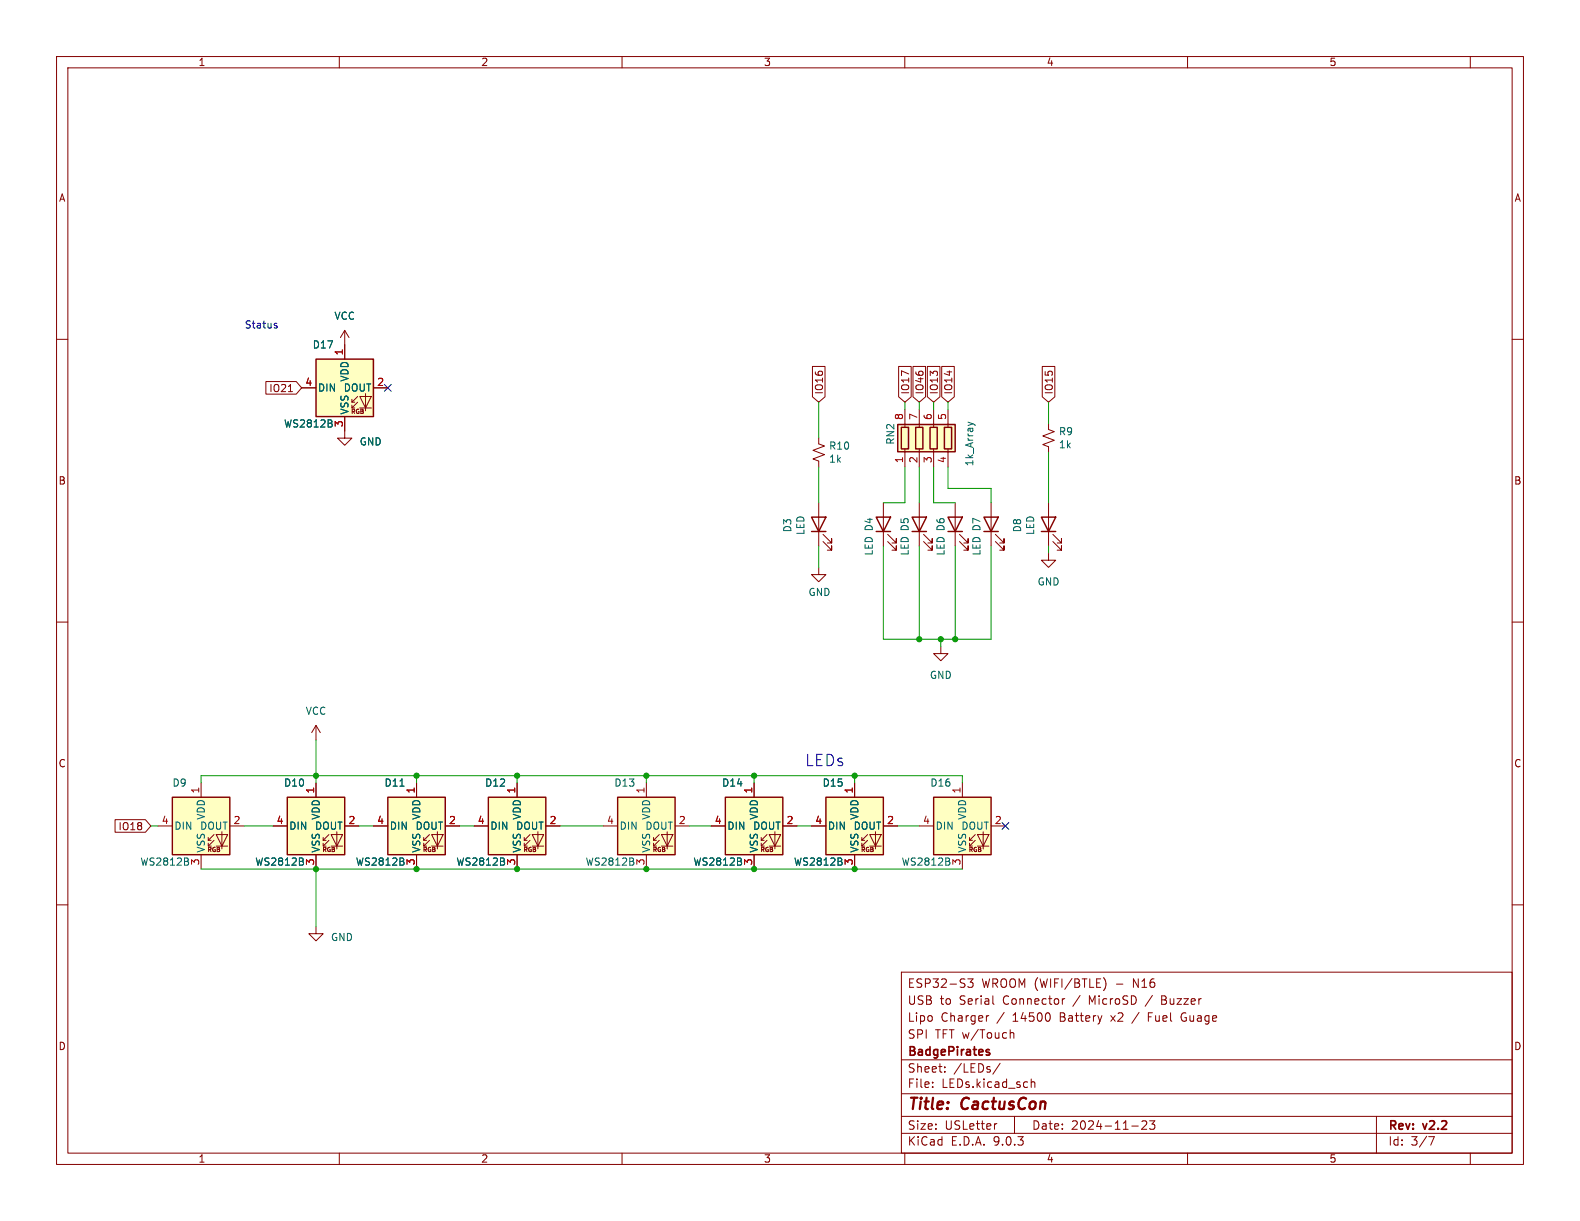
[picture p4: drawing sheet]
<svg xmlns="http://www.w3.org/2000/svg" width="279mm" height="216mm" viewBox="0 0 279 216" stroke-linecap="round" stroke-linejoin="round" font-family="sans-serif">
<g fill="none" stroke="#840000" stroke-width=".18">
<path d="M10 10h259.4v195.9h-259.4zM12 12h255.4v191.9h-255.4zM60 10v2M110 10v2M160 10v2M210 10v2M260 10v2M10 60h2M267.4 60h2M10 110h2M166.4 114.3v1.3h1.2l-1.2 1.2-1.3-1.2h1.3M267.4 110h2"/>
<path d="M55.9 128.3l-.8 1.2M55.9 128.3l.7 1.2M55.9 128.3v2.5M10 160h2M159.4 171.9h108v32h-108zM171.1 173.1h1l-.5 .6 .4 .1v.6l-.2 .2h-.4l-.3-.2M174.9 179.6l-.3 .1M175.6 177.5l.2 .1M185.6 179.4v.9M188.3 176.6l-.3 .1-.1 .2M195.1 172.9a1.72 1.72 0 0 1 0 2.3M203.1 179.8h.5"/>
<path d="M203.8 179.1h-.7v1.5M205.4 176.8h.5M205.9 176.1h-.5v1.5h.6M209.1 179.2l-.2 .5v.5l.2 .3M267.4 160h2M159.4 197.4h108M159.4 193.4h108M159.4 187.4h108M164.9 192.1v.2M164.9 191.4v.1M167.1 189.4v.2M167.1 188.7v.1"/>
<path d="M176.3 198.7l-.3 .1M176.9 188l-1.3 1.9M178.6 182.7l.3-.1 .3 .1 .1 .9M179.4 197.4v3M182.4 190.8v1.5M182.4 191.4l.2-.1 .3 .1 .1 .9M200.1 199.1h1.2M201.9 198.3l.6-.1 .2 .1 .1 .3-.9 1.1h.9M203.3 198.2h.9l-.5 .6 .4 .1v.6l-.2 .2h-.4l-.2-.2M243.4 197.4v6.5M60 203.9v2M110 203.9v2"/>
<path d="M159.4 200.4h108M160 203.9v2M210 203.9v2M252.6 201h1l-.6 1.5M260 203.9v2"/>
</g>
<path d="M174.4 185.9l.6 .4-.2 .3-.4-.1M175 185.6h-.4l-.2 .2" fill="none" stroke="#840000" stroke-width=".3"/>
<path d="M165.1 141h10.2v10.1h-10.2z" fill="#ffffc2"/>
<path d="M61 76.2v1.3h1.2l-1.2 1.2-1.3-1.2h1.3M170.2 138.4v2.6M162.6 146.1h2.5M170.2 151.1v2.6M171.4 148.6h.6M171.4 149.6h.6M172.5 147.6l-1.1 1v-.5M172.5 148.6l-1.1 1v-.5M172.8 147.6h2.1l-1 2zM172.8 149.6h2.1M173.9 147.1v3M175.3 146.1h2.5" fill="none" stroke="#840000" stroke-width=".18"/>
<path d="M165.1 141h10.2v10.1h-10.2z" fill="none" stroke="#840000" stroke-width=".25"/>
<path d="M167.9 152.4l.1 .2-.1 .3M167.9 151.8v.4" fill="none" stroke="#006464" stroke-width=".18"/>
<path d="M55.9 63.5h10.1v10.2h-10.1z" fill="#ffffc2"/>
<g fill="none" stroke="#840000" stroke-width=".18">
<path d="M61 58.4v5.1M61 58.4l-.8 1.3M61 58.4l.7 1.3M53.3 68.6h2.6M61 73.7v2.5M62.2 71.1h.5M62.2 72.1h.5M63.2 70.1l-1 1v-.5M63.2 71.1l-1 1v-.5M63.6 70.1h2.1l-1.1 2zM63.6 72.1h2.1M64.6 69.6v3"/>
<path d="M66 68.6h2.6"/>
</g>
<path d="M55.9 63.5h10.1v10.2h-10.1z" fill="none" stroke="#840000" stroke-width=".25"/>
<path d="M58.6 74.9l.2 .2-.2 .3M58.6 74.4v.3" fill="none" stroke="#006464" stroke-width=".18"/>
<path d="M146 141h10.2v10.1h-10.2z" fill="#ffffc2"/>
<path d="M151.1 138.4v2.6M143.5 146.1h2.5M151.1 151.1v2.6M152.4 148.6h.5M152.4 149.6h.5M153.4 147.6l-1 1v-.5M153.4 148.6l-1 1v-.5M153.8 147.6h2l-1 2zM153.8 149.6h2M154.8 147.1v3M156.2 146.1h2.5" fill="none" stroke="#840000" stroke-width=".18"/>
<path d="M146 141h10.2v10.1h-10.2z" fill="none" stroke="#840000" stroke-width=".25"/>
<path d="M148.8 152.4l.1 .2-.1 .3M148.8 151.8v.4" fill="none" stroke="#006464" stroke-width=".18"/>
<path d="M50.8 141h10.2v10.1h-10.2z" fill="#ffffc2"/>
<g fill="none" stroke="#840000" stroke-width=".18">
<path d="M144.8 77.5v1l1 .4-2 .7 2 .8-2 .8 1 .3v1.1M175.3 88.9v7.6M176 95.8l1.5 1.5v-.8v.8h-.7M176 94.5l1.5 1.5v-.7v.7h-.7M55.9 138.4v2.6M48.3 146.1h2.5M55.9 151.1v2.6M57.1 148.6h.6M57.1 149.6h.6M58.2 147.6l-1.1 1v-.5M58.2 148.6l-1.1 1v-.5M58.5 147.6h2.1l-1 2z"/>
<path d="M58.5 149.6h2.1M59.6 147.1v3M61 146.1h2.5"/>
</g>
<path d="M174 91.4h2.5l-1.2 2.6zM174 94h2.5M50.8 141h10.2v10.1h-10.2z" fill="none" stroke="#840000" stroke-width=".25"/>
<path d="M53.6 152.4l.1 .2-.1 .3M53.6 151.8v.4" fill="none" stroke="#006464" stroke-width=".18"/>
<path d="M86.4 141h10.1v10.1h-10.1z" fill="#ffffc2"/>
<path d="M185.4 97.8v1.3h1.3l-1.3 1.2-1.3-1.2h1.3M91.4 138.4v2.6M83.8 146.1h2.6M91.4 151.1v2.6M92.7 148.6h.5M92.7 149.6h.5M93.7 147.6l-1 1v-.5M93.7 148.6l-1 1v-.5M94.1 147.6h2l-1 2zM94.1 149.6h2M95.1 147.1v3M96.5 146.1h2.6" fill="none" stroke="#840000" stroke-width=".18"/>
<path d="M86.4 141h10.1v10.1h-10.1z" fill="none" stroke="#840000" stroke-width=".25"/>
<path d="M89.1 152.4l.1 .2-.1 .3M89.1 151.8v.4" fill="none" stroke="#006464" stroke-width=".18"/>
<path d="M30.5 141h10.1v10.1h-10.1z" fill="#ffffc2"/>
<g fill="none" stroke="#840000" stroke-width=".18">
<path d="M168.9 88.9v7.6M169.7 95.8l1.5 1.5v-.8v.8h-.8M169.7 94.5l1.5 1.5v-.7v.7h-.8M35.6 138.4v2.6M27.9 146.1h2.6M35.6 151.1v2.6M36.8 148.6h.5M36.8 149.6h.5M37.8 147.6l-1 1v-.5M37.8 148.6l-1 1v-.5M38.2 147.6h2.1l-1.1 2zM38.2 149.6h2.1"/>
<path d="M39.2 147.1v3M40.6 146.1h2.6"/>
</g>
<path d="M167.6 91.4h2.6l-1.3 2.6zM167.6 94h2.6M30.5 141h10.1v10.1h-10.1z" fill="none" stroke="#840000" stroke-width=".25"/>
<path d="M33.2 152.4l.2 .2-.2 .3M33.2 151.8v.4" fill="none" stroke="#006464" stroke-width=".18"/>
<path d="M68.6 141h10.1v10.1h-10.1z" fill="#ffffc2"/>
<path d="M185.4 74.9v1l1 .4-2 .8 2 .8-2 .7 1 .4v1M73.7 138.4v2.6M66 146.1h2.6M73.7 151.1v2.6M74.9 148.6h.5M74.9 149.6h.5M75.9 147.6l-1 1v-.5M75.9 148.6l-1 1v-.5M76.3 147.6h2.1l-1.1 2zM76.3 149.6h2.1M77.3 147.1v3M78.7 146.1h2.6" fill="none" stroke="#840000" stroke-width=".18"/>
<path d="M68.6 141h10.1v10.1h-10.1z" fill="none" stroke="#840000" stroke-width=".25"/>
<path d="M70.7 139h.8M71.3 152.4l.2 .2-.2 .3M71.3 151.8v.4" fill="none" stroke="#006464" stroke-width=".18"/>
<path d="M128.3 141h10.1v10.1h-10.1z" fill="#ffffc2"/>
<g fill="none" stroke="#840000" stroke-width=".18">
<path d="M185.4 88.9v7.6M186.2 95.8l1.5 1.5v-.8v.8h-.8M186.2 94.5l1.5 1.5v-.7v.7h-.8M133.3 138.4v2.6M125.7 146.1h2.6M133.3 151.1v2.6M134.6 148.6h.5M134.6 149.6h.5M135.6 147.6l-1 1v-.5M135.6 148.6l-1 1v-.5M136 147.6h2l-1 2zM136 149.6h2"/>
<path d="M137 147.1v3M138.4 146.1h2.6M55.9 163.8v1.3h1.2l-1.2 1.3-1.3-1.3h1.3"/>
</g>
<path d="M184.1 91.4h2.6l-1.3 2.6zM184.1 94h2.6M128.3 141h10.1v10.1h-10.1z" fill="none" stroke="#840000" stroke-width=".25"/>
<path d="M131 152.4l.1 .2-.1 .3M131 151.8v.4" fill="none" stroke="#006464" stroke-width=".18"/>
<path d="M158.7 75.1h10.2v4.8h-10.2z" fill="#ffffc2"/>
<path d="M158.7 75.1h10.2v4.8h-10.2zM159.4 75.6h1.3v3.8h-1.3zM161.9 75.6h1.3v3.8h-1.3zM164.5 75.6h1.2v3.8h-1.2zM167 75.6h1.3v3.8h-1.3zM143.5 91.4h2.5l-1.2 2.6zM143.5 94h2.5M154.9 91.4h2.6l-1.3 2.6zM154.9 94h2.6M161.3 91.4h2.5l-1.2 2.6zM161.3 94h2.5" fill="none" stroke="#840000" stroke-width=".25"/>
<g fill="none" stroke="#840000" stroke-width=".18">
<path d="M160 72.4v3.2M160 79.4v3.2M162.6 72.4v3.2M162.6 79.4v3.2M165.1 72.4v3.2M165.1 79.4v3.2M167.6 72.4v3.2M167.6 79.4v3.2M144.8 88.9v7.6M145.5 95.8l1.6 1.5v-.8v.8h-.8M145.5 94.5l1.6 1.5v-.7v.7h-.8M156.2 88.9v7.6"/>
<path d="M157 95.8l1.5 1.5v-.8v.8h-.8M157 94.5l1.5 1.5v-.7v.7h-.8M162.6 88.9v7.6M163.3 95.8l1.5 1.5v-.8v.8h-.7M163.3 94.5l1.5 1.5v-.7v.7h-.7M144.8 100.3v1.3h1.2l-1.2 1.3-1.3-1.3h1.3"/>
</g>
<path d="M171.2 74.6l.8 .3" fill="none" stroke="#006464" stroke-width=".18"/>
<path d="M109.2 141h10.2v10.1h-10.2z" fill="#ffffc2"/>
<g fill="none" stroke="#840000" stroke-width=".18">
<path d="M47 67.5h5.4l.9 1.1-.9 1.1h-5.4zM51 69.3h.7M53.3 68.6h2.6M61 61v2.5M61 73.7v2.5M66 68.6h2.6M143.7 64.8h2.2v5.4l-1.1 .9-1.1-.9zM158.9 64.8h2.2v5.4l-1.1 .9-1.1-.9zM161.4 64.8h2.3v5.4l-1.1 .9-1.2-.9zM164 64.8h2.2v5.4l-1.1 .9-1.1-.9zM166.5 64.8h2.3v5.4l-1.2 .9-1.1-.9zM184.3 64.8h2.2v5.4l-1.1 .9-1.1-.9z"/>
<path d="M55.9 138.4v2.6M73.7 138.4v2.6M91.4 138.4v2.6M114.3 138.4v2.6M133.3 138.4v2.6M151.1 138.4v2.6M20.3 144.9h5.4l1 1.2-1 1.1h-5.4zM48.3 146.1h2.5M55.9 151.1v2.6M61 146.1h2.5M66 146.1h2.6M73.7 151.1v2.6"/>
<path d="M78.7 146.1h2.6M83.8 146.1h2.6M91.4 151.1v2.6M96.5 146.1h2.6M106.7 146.1h2.5M114.3 151.1v2.6M115.6 148.6h.5M115.6 149.6h.5M116.6 147.6l-1 1v-.5M116.6 148.6l-1 1v-.5M117 147.6h2l-1 2zM117 149.6h2"/>
<path d="M118 147.1v3M119.4 146.1h2.5M125.7 146.1h2.6M133.3 151.1v2.6M138.4 146.1h2.6M143.5 146.1h2.5M151.1 151.1v2.6M156.2 146.1h2.5"/>
</g>
<path d="M109.2 141h10.2v10.1h-10.2z" fill="none" stroke="#840000" stroke-width=".25"/>
<g fill="none" stroke="#006464" stroke-width=".18">
<path d="M58.6 74.9l.2 .2-.2 .3M58.6 74.4v.3M70.7 139h.8M53.6 152.4l.1 .2-.1 .3M53.6 151.8v.4M71.3 152.4l.2 .2-.2 .3M71.3 151.8v.4M89.1 152.4l.1 .2-.1 .3M89.1 151.8v.4M112 152.4l.1 .2-.1 .3M112 151.8v.4M131 152.4l.1 .2-.1 .3"/>
<path d="M131 151.8v.4M148.8 152.4l.1 .2-.1 .3M148.8 151.8v.4"/>
</g>
<g fill="none" stroke="#009600" stroke-width=".18">
<path d="M144.8 71.1v6.4M160 71.1v1.3M162.6 71.1v1.3M165.1 71.1v1.3M167.6 71.1v1.3M185.4 71.1v3.8M144.8 82.6v6.3M144.8 96.5v3.8M156.2 96.5v16.5h19.1v-16.5M160 82.6v6.3h-3.8M162.6 82.6v6.3M162.6 96.5v16.5"/>
<path d="M165.1 82.6v6.3h3.8M167.6 82.6v3.8h7.7v2.5M168.9 96.5v16.5M185.4 80v8.9M185.4 96.5v1.3M166.4 113v1.3M35.6 138.4v-1.2h134.6v1.2M55.9 130.8v7.6M73.7 137.2v1.2M91.4 137.2v1.2M114.3 137.2v1.2M133.3 137.2v1.2"/>
<path d="M151.1 137.2v1.2M26.7 146.1h1.2M35.6 153.7h134.6M43.2 146.1h5.1M55.9 153.7v10.1M63.5 146.1h2.5M81.3 146.1h2.5M99.1 146.1h7.6M121.9 146.1h3.8M141 146.1h2.5M158.7 146.1h3.9"/>
</g>
<path d="M68 68l1.2 1.2M69.2 68l-1.2 1.2M177.2 145.4l1.2 1.3M178.4 145.4l-1.2 1.3" fill="none" stroke="#000084" stroke-width=".18"/>
<path d="M48.7 57.6h.3v.2l-.2 .2h-.2M48.7 57.2h.3" fill="none" stroke="#0000c2" stroke-width=".18"/>
<g fill="#009600" stroke="#009600" stroke-width=".18">
<circle cx="91.4" cy="153.7" r=".46"/>
<circle cx="91.4" cy="137.2" r=".46"/>
<circle cx="73.7" cy="137.2" r=".46"/>
<circle cx="73.7" cy="153.7" r=".46"/>
<circle cx="55.9" cy="153.7" r=".46"/>
<circle cx="55.9" cy="137.2" r=".46"/>
<circle cx="168.9" cy="113" r=".46"/>
<circle cx="162.6" cy="113" r=".46"/>
<circle cx="151.1" cy="137.2" r=".46"/>
<circle cx="166.4" cy="113" r=".46"/>
<circle cx="151.1" cy="153.7" r=".46"/>
<circle cx="133.3" cy="153.7" r=".46"/>
<circle cx="114.3" cy="153.7" r=".46"/>
<circle cx="133.3" cy="137.2" r=".46"/>
<circle cx="114.3" cy="137.2" r=".46"/>
</g>
<text font-size="2.8" fill="#0000c2" x="142.2" y="135.6">LEDs</text>
<g font-size="2.8" fill="#840000">
<text x="160.4" y="196.8">Title:</text>
<text x="170.1" y="196.8">CactusCon</text>
</g>
<g font-size="2.1" fill="#840000">
<text x="160.4" y="177.9">USB</text>
<text x="160.4" y="174.9">ESP32-S3</text>
<text x="166.2" y="177.9">to</text>
<text x="169.7" y="177.9">Serial</text>
<text x="173.6" y="174.9">WROOM (WIFI/BTLE)</text>
<text x="177.5" y="177.9">Connector</text>
<text x="190.1" y="177.9">/</text>
<text x="193" y="177.9">MicroSD</text>
<text x="197.4" y="174.9">-</text>
<text x="200.6" y="174.9">N16</text>
<text x="203.2" y="177.9">/</text>
<text x="206.1" y="177.9">Buzzer</text>
<text x="160.4" y="183.9">SPI</text>
<text x="160.4" y="180.9">Lipo</text>
<text x="165.3" y="183.9">TFT w/Touch</text>
<text x="166.3" y="180.9">Charger</text>
<text x="176.4" y="180.9">/</text>
<text x="179.2" y="180.9">14500</text>
<text x="187.7" y="180.9">Battery</text>
<text x="196.9" y="180.9">x2</text>
<text x="200.8" y="180.9">/</text>
<text x="203.7" y="180.9">Fuel</text>
<text x="209.7" y="180.9">Guage</text>
<text x="160.4" y="189.9">Sheet:</text>
<text x="160.4" y="187.1">BadgePirates</text>
<text x="168.6" y="189.9">/LEDs/</text>
<text x="160.4" y="192.6">File:</text>
<text x="166.5" y="192.6">LEDs.kicad_sch</text>
<text x="160.4" y="202.8">KiCad</text>
<text x="160.4" y="200">Size:</text>
<text x="167.1" y="200">USLetter</text>
<text x="168.1" y="202.8">E.D.A.</text>
<text x="175.7" y="202.8">9.0.3</text>
<text x="182.4" y="200">Date:</text>
<text x="189.4" y="200">2024-11-23</text>
<text x="245.4" y="200.2">Rev:</text>
<text x="245.4" y="202.8">Id:</text>
<text x="249.5" y="202.8">3/7</text>
<text x="251.8" y="200.2">v2.2</text>
</g>
<g font-size="1.8" fill="#840000">
<text x="35" y="11.9">1</text>
<text x="85" y="11.9">2</text>
<text x="135" y="11.9">3</text>
<text x="185" y="11.9">4</text>
<text x="235" y="11.9">5</text>
<text x="10.3" y="35.9">A</text>
<text x="267.7" y="35.9">A</text>
<text x="47.5" y="69.5">IO21</text>
<text x="145.7" y="69.8" transform="rotate(-90 145.7 69.8)">IO16</text>
<text x="161" y="69.8" transform="rotate(-90 161 69.8)">IO17</text>
<text x="163.5" y="69.8" transform="rotate(-90 163.5 69.8)">IO46</text>
<text x="166.1" y="69.8" transform="rotate(-90 166.1 69.8)">IO13</text>
<text x="168.6" y="69.8" transform="rotate(-90 168.6 69.8)">IO14</text>
<text x="186.4" y="69.8" transform="rotate(-90 186.4 69.8)">IO15</text>
<text x="10.3" y="85.9">B</text>
<text x="267.7" y="85.9">B</text>
<text x="10.3" y="135.9">C</text>
<text x="267.7" y="135.9">C</text>
<text x="20.8" y="147">IO18</text>
<text x="10.3" y="185.9">D</text>
<text x="267.7" y="185.9">D</text>
<text x="35" y="205.8">1</text>
<text x="85" y="205.8">2</text>
<text x="135" y="205.8">3</text>
<text x="185" y="205.8">4</text>
<text x="235" y="205.8">5</text>
</g>
<text font-size="1.8" fill="#0000c2" x="43.2" y="58.2">Status</text>
<g font-size="1.8" fill="#006464">
<text x="59" y="56.7">VCC</text>
<text x="55.2" y="61.8">D17</text>
<text x="56.1" y="69.4">DIN</text>
<text x="60.7" y="69.4">DOUT</text>
<text x="61.8" y="67.6" transform="rotate(-90 61.8 67.6)">VDD</text>
<text x="50.1" y="75.8">WS2812B</text>
<text x="61.8" y="73.4" transform="rotate(-90 61.8 73.4)">VSS</text>
<text x="187.2" y="77.2">R9</text>
<text x="63.5" y="79">GND</text>
<text x="146.5" y="79.7">R10</text>
<text x="146.5" y="82">1k</text>
<text x="158.3" y="78.7" transform="rotate(-90 158.3 78.7)">RN2</text>
<text x="172.3" y="82.5" transform="rotate(-90 172.3 82.5)">1k_Array</text>
<text x="187.2" y="79.5">1k</text>
<text x="140.1" y="94.2" transform="rotate(-90 140.1 94.2)">D3</text>
<text x="142.4" y="94.7" transform="rotate(-90 142.4 94.7)">LED</text>
<text x="180.8" y="94.2" transform="rotate(-90 180.8 94.2)">D8</text>
<text x="183.1" y="94.7" transform="rotate(-90 183.1 94.7)">LED</text>
<text x="154.5" y="98.3" transform="rotate(-90 154.5 98.3)">LED D4</text>
<text x="160.9" y="98.3" transform="rotate(-90 160.9 98.3)">LED D5</text>
<text x="167.2" y="98.3" transform="rotate(-90 167.2 98.3)">LED D6</text>
<text x="173.6" y="98.3" transform="rotate(-90 173.6 98.3)">LED D7</text>
<text x="142.9" y="105.6">GND</text>
<text x="183.4" y="103.7">GND</text>
<text x="164.3" y="120.2">GND</text>
<text x="54" y="126.6">VCC</text>
<text x="30.4" y="139.3">D9</text>
<text x="50.1" y="139.3">D10</text>
<text x="67.9" y="139.3">D11</text>
<text x="85.7" y="139.3">D12</text>
<text x="108.5" y="139.3">D13</text>
<text x="127.6" y="139.3">D14</text>
<text x="145.4" y="139.3">D15</text>
<text x="164.4" y="139.3">D16</text>
<text x="30.7" y="146.9">DIN</text>
<text x="35.3" y="146.9">DOUT</text>
<text x="36.4" y="145.1" transform="rotate(-90 36.4 145.1)">VDD</text>
<text x="51.1" y="146.9">DIN</text>
<text x="55.6" y="146.9">DOUT</text>
<text x="56.7" y="145.1" transform="rotate(-90 56.7 145.1)">VDD</text>
<text x="68.8" y="146.9">DIN</text>
<text x="73.4" y="146.9">DOUT</text>
<text x="74.5" y="145.1" transform="rotate(-90 74.5 145.1)">VDD</text>
<text x="86.6" y="146.9">DIN</text>
<text x="91.2" y="146.9">DOUT</text>
<text x="92.3" y="145.1" transform="rotate(-90 92.3 145.1)">VDD</text>
<text x="109.5" y="146.9">DIN</text>
<text x="114" y="146.9">DOUT</text>
<text x="115.2" y="145.1" transform="rotate(-90 115.2 145.1)">VDD</text>
<text x="128.5" y="146.9">DIN</text>
<text x="133.1" y="146.9">DOUT</text>
<text x="134.2" y="145.1" transform="rotate(-90 134.2 145.1)">VDD</text>
<text x="146.3" y="146.9">DIN</text>
<text x="150.9" y="146.9">DOUT</text>
<text x="152" y="145.1" transform="rotate(-90 152 145.1)">VDD</text>
<text x="165.4" y="146.9">DIN</text>
<text x="169.9" y="146.9">DOUT</text>
<text x="171" y="145.1" transform="rotate(-90 171 145.1)">VDD</text>
<text x="24.7" y="153.3">WS2812B</text>
<text x="36.4" y="150.9" transform="rotate(-90 36.4 150.9)">VSS</text>
<text x="45" y="153.3">WS2812B</text>
<text x="56.7" y="150.9" transform="rotate(-90 56.7 150.9)">VSS</text>
<text x="62.8" y="153.3">WS2812B</text>
<text x="74.5" y="150.9" transform="rotate(-90 74.5 150.9)">VSS</text>
<text x="80.6" y="153.3">WS2812B</text>
<text x="92.3" y="150.9" transform="rotate(-90 92.3 150.9)">VSS</text>
<text x="103.5" y="153.3">WS2812B</text>
<text x="115.2" y="150.9" transform="rotate(-90 115.2 150.9)">VSS</text>
<text x="122.5" y="153.3">WS2812B</text>
<text x="134.2" y="150.9" transform="rotate(-90 134.2 150.9)">VSS</text>
<text x="140.3" y="153.3">WS2812B</text>
<text x="152" y="150.9" transform="rotate(-90 152 150.9)">VSS</text>
<text x="159.3" y="153.3">WS2812B</text>
<text x="171" y="150.9" transform="rotate(-90 171 150.9)">VSS</text>
<text x="58.4" y="166.6">GND</text>
</g>
<g font-size="1.8" fill="#a90000">
<text x="60.7" y="62.9" transform="rotate(-90 60.7 62.9)">1</text>
<text x="53.9" y="68.3">4</text>
<text x="66.6" y="68.3">2</text>
<text x="60.7" y="75.6" transform="rotate(-90 60.7 75.6)">3</text>
<text x="159.8" y="74.4" transform="rotate(-90 159.8 74.4)">8</text>
<text x="162.3" y="74.4" transform="rotate(-90 162.3 74.4)">7</text>
<text x="164.8" y="74.4" transform="rotate(-90 164.8 74.4)">6</text>
<text x="167.4" y="74.4" transform="rotate(-90 167.4 74.4)">5</text>
<text x="159.8" y="82" transform="rotate(-90 159.8 82)">1</text>
<text x="162.3" y="82" transform="rotate(-90 162.3 82)">2</text>
<text x="164.8" y="82" transform="rotate(-90 164.8 82)">3</text>
<text x="167.4" y="82" transform="rotate(-90 167.4 82)">4</text>
<text x="35.3" y="140.4" transform="rotate(-90 35.3 140.4)">1</text>
<text x="55.6" y="140.4" transform="rotate(-90 55.6 140.4)">1</text>
<text x="73.4" y="140.4" transform="rotate(-90 73.4 140.4)">1</text>
<text x="91.2" y="140.4" transform="rotate(-90 91.2 140.4)">1</text>
<text x="114" y="140.4" transform="rotate(-90 114 140.4)">1</text>
<text x="133.1" y="140.4" transform="rotate(-90 133.1 140.4)">1</text>
<text x="150.9" y="140.4" transform="rotate(-90 150.9 140.4)">1</text>
<text x="169.9" y="140.4" transform="rotate(-90 169.9 140.4)">1</text>
<text x="28.5" y="145.8">4</text>
<text x="41.2" y="145.8">2</text>
<text x="48.8" y="145.8">4</text>
<text x="61.5" y="145.8">2</text>
<text x="66.6" y="145.8">4</text>
<text x="79.3" y="145.8">2</text>
<text x="84.4" y="145.8">4</text>
<text x="97.1" y="145.8">2</text>
<text x="107.2" y="145.8">4</text>
<text x="119.9" y="145.8">2</text>
<text x="126.3" y="145.8">4</text>
<text x="139" y="145.8">2</text>
<text x="144.1" y="145.8">4</text>
<text x="156.8" y="145.8">2</text>
<text x="163.1" y="145.8">4</text>
<text x="175.8" y="145.8">2</text>
<text x="35.3" y="153.1" transform="rotate(-90 35.3 153.1)">3</text>
<text x="55.6" y="153.1" transform="rotate(-90 55.6 153.1)">3</text>
<text x="73.4" y="153.1" transform="rotate(-90 73.4 153.1)">3</text>
<text x="91.2" y="153.1" transform="rotate(-90 91.2 153.1)">3</text>
<text x="114" y="153.1" transform="rotate(-90 114 153.1)">3</text>
<text x="133.1" y="153.1" transform="rotate(-90 133.1 153.1)">3</text>
<text x="150.9" y="153.1" transform="rotate(-90 150.9 153.1)">3</text>
<text x="169.9" y="153.1" transform="rotate(-90 169.9 153.1)">3</text>
</g>
<g font-size="1.1" fill="#840000">
<text x="62" y="73.4">RGB</text>
<text x="36.6" y="150.9">RGB</text>
<text x="56.9" y="150.9">RGB</text>
<text x="74.7" y="150.9">RGB</text>
<text x="92.4" y="150.9">RGB</text>
<text x="115.3" y="150.9">RGB</text>
<text x="134.3" y="150.9">RGB</text>
<text x="152.1" y="150.9">RGB</text>
<text x="171.2" y="150.9">RGB</text>
</g>
</svg>
